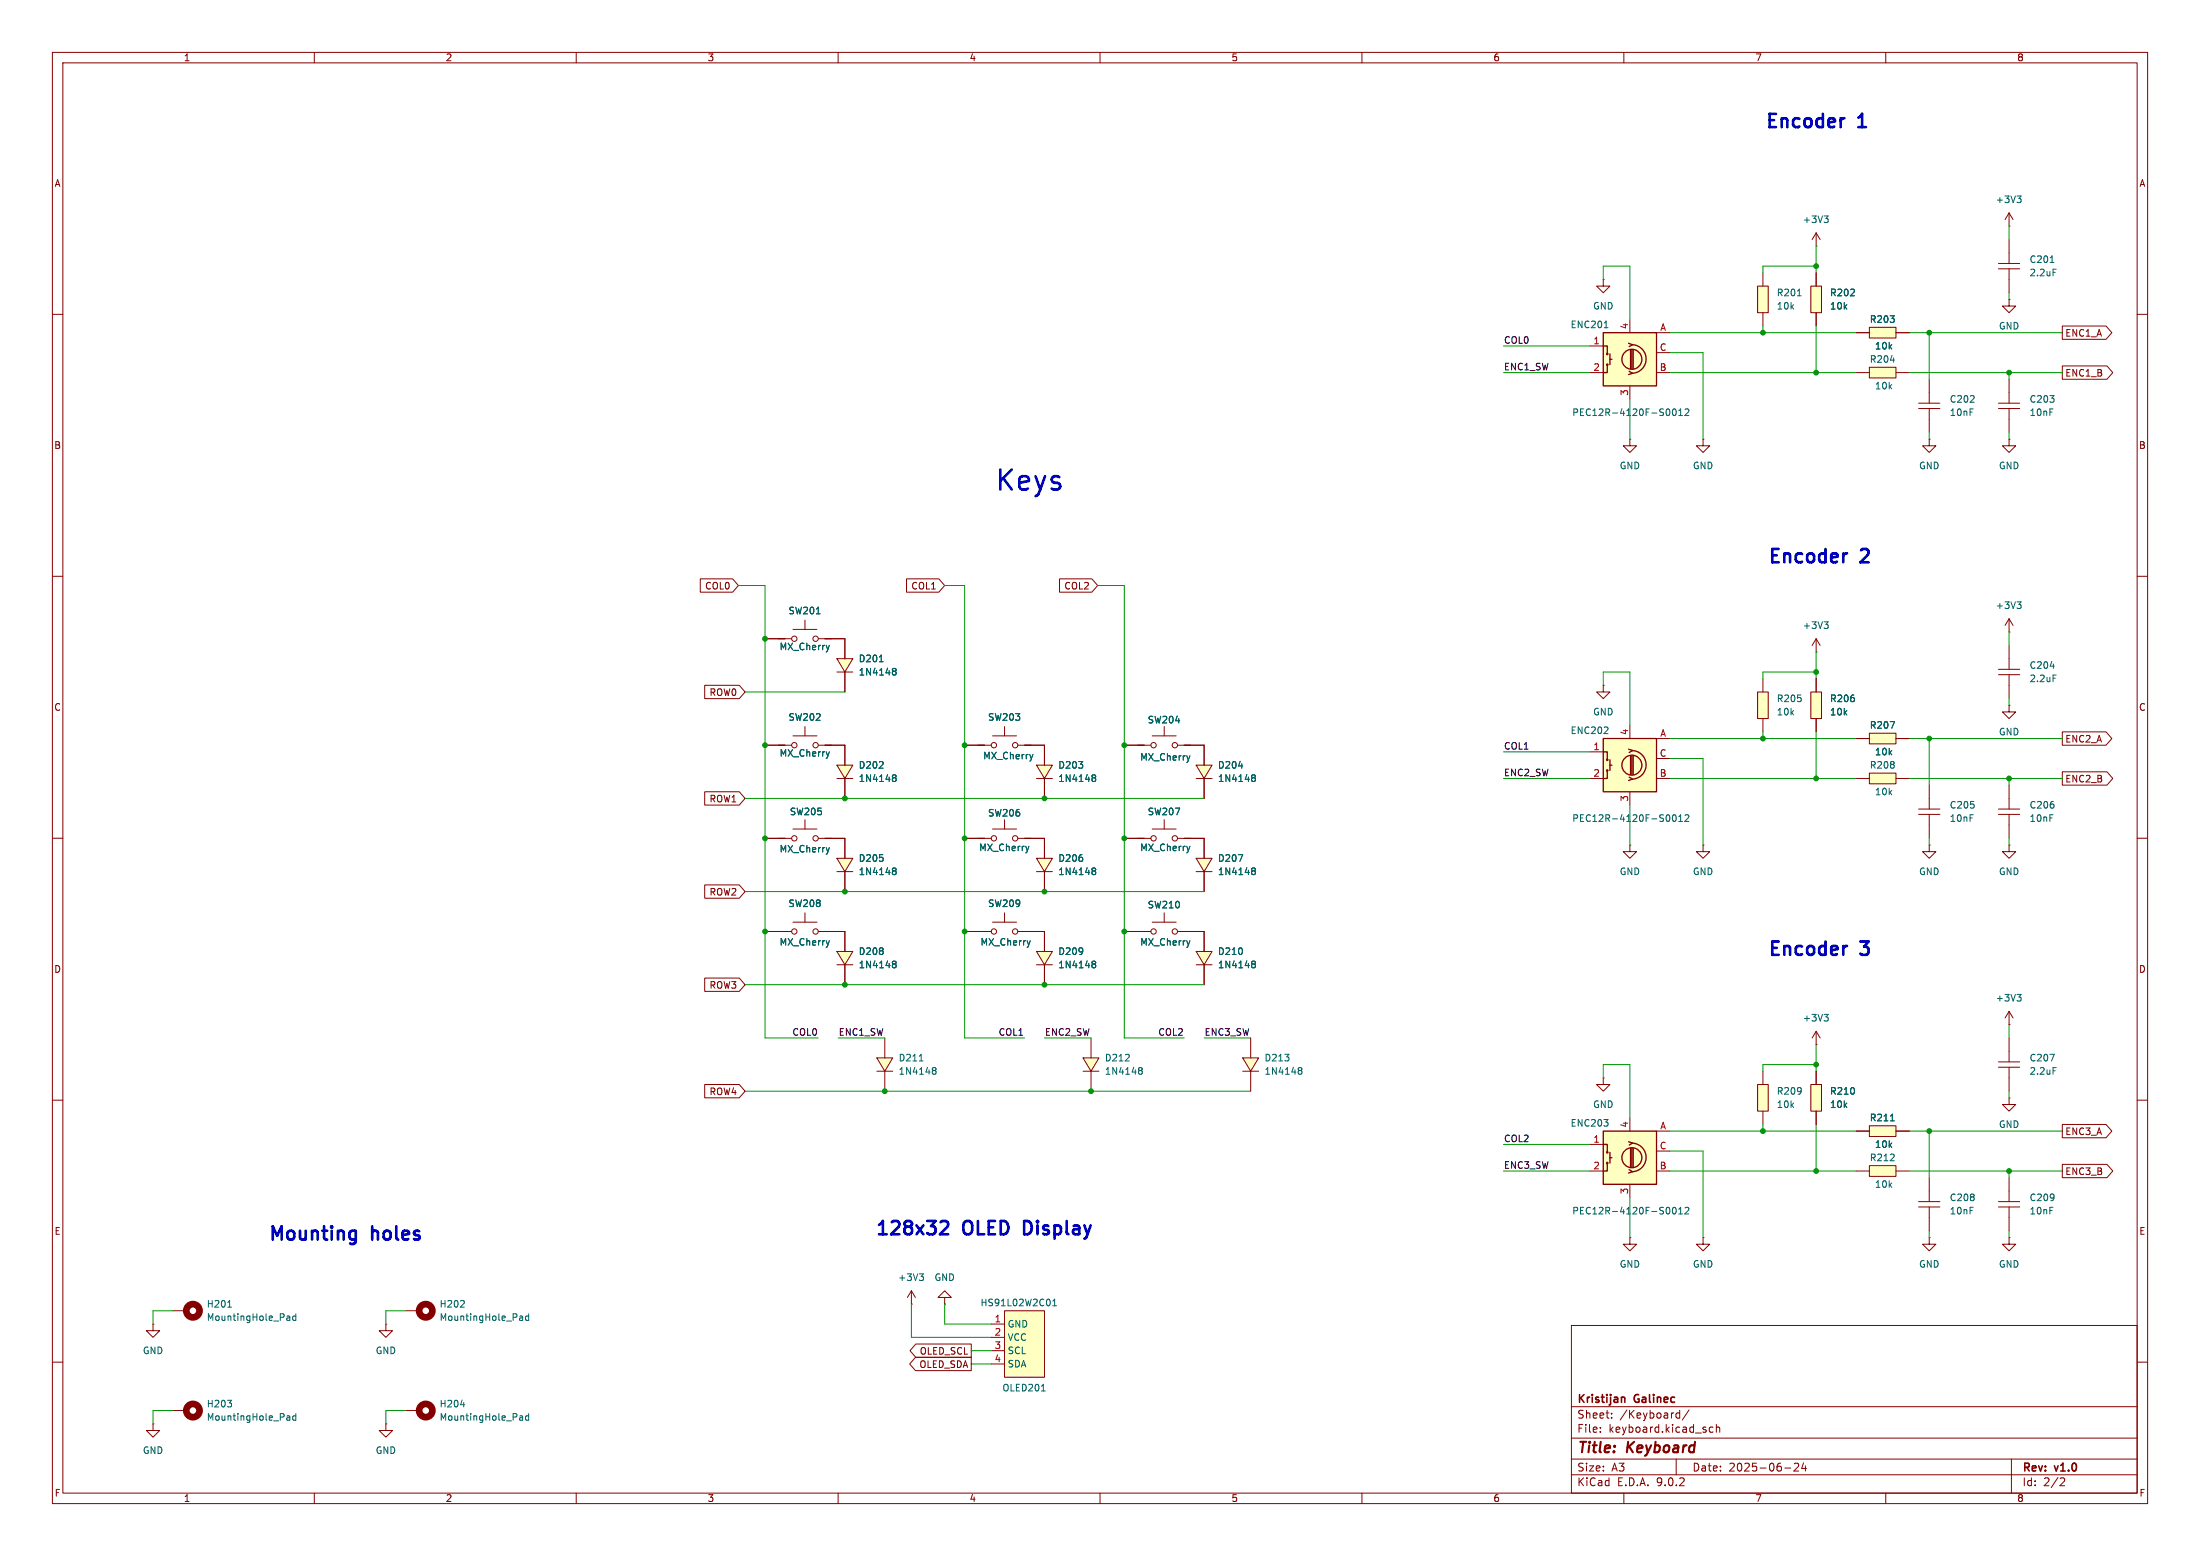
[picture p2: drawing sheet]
<svg xmlns="http://www.w3.org/2000/svg" width="420mm" height="297mm" viewBox="0 0 420 297" stroke-linecap="round" stroke-linejoin="round" font-family="sans-serif">
<g fill="none" stroke="#840000" stroke-width=".19">
<path d="M10 10h400v277h-400zM12 12h396v273h-396zM60 10v2M110 10v2M160 10v2M210 10v2M260 10v2M310 10v2M360 10v2M10 60h2M408 60h2M10 110h2"/>
<path d="M408 110h2M381.5 128.8h4.1M381.5 127.8h4.1M383.5 123.2v4.6M383.5 128.8v4.6M10 160h2M408 160h2M214.6 177.8h5.1M220 176h4.5M222.2 174.2v1.8M224.8 177.8h5.1M10 210h2"/>
<path d="M408 210h2M29.2 252.7v1.3h1.3l-1.3 1.3-1.3-1.3h1.3M29.2 252.7h.1M300 253h108v32h-108zM10 260h2M300 278.5h108M300 274.5h108M300 268.5h108M305.5 273.2v.2M305.5 272.5v.1M307.7 270.5v.2M307.7 269.8v.1"/>
<path d="M320 278.5v3M320 270.5l.2 .2 .5-.1M320.7 269.2v1.5M320.7 269.8l-.5-.1-.2 .1M322.4 269.1l-1.2 1.9M327 272.5l-.4-.1-.3 .3 .1 .6h.6M327.7 272.5l.2-.1 .3 .1 .1 .9M327.7 271.9v1.5M342.5 279.4l.6-.1 .2 .1 .1 .3-1 1.1h1M344.3 279.2l-.4 1.1h1M344.7 279.8v1M384 278.5v6.5"/>
<path d="M408 260h2M60 285v2M110 285v2M160 285v2M210 285v2M260 285v2M300 281.5h108M310 285v2M340.7 280.2h1.2M360 285v2M393.5 282.1l.5 .1 .2 .3-1 1.1h1"/>
<circle cx="220.2" cy="177.8" r=".51"/>
<circle cx="224.3" cy="177.8" r=".51"/>
</g>
<path d="M309.8 266.7h.2l.2 .2v.8" fill="none" stroke="#840000" stroke-width=".3"/>
<path d="M391.4 127.2h.8M391.9 128.8h.6M227.2 179.6l-.3 .8" fill="none" stroke="#006464" stroke-width=".19"/>
<path d="M228.4 181.6h3l-1.5 2.6z" fill="#ffffc2"/>
<path d="M229.9 177.8v3.8M228.4 181.6h3l-1.5 2.6zM228.4 184.2h3M229.9 184.2v3.8" fill="none" stroke="#840000" stroke-width=".19"/>
<path d="M239.1 183.9l.1 .1M239.1 183.5h.3l.2 .1 .1 .2-.3 .2M239.2 184h.2M239.2 184l-.1 .1M239.4 184l.3 .2-.1 .4-.2 .1h-.3" fill="none" stroke="#006464" stroke-width=".19"/>
<path d="M228.4 163.8h3l-1.5 2.6z" fill="#ffffc2"/>
<g fill="none" stroke="#840000" stroke-width=".19">
<path d="M191.8 138.7v1.8M222.2 138.7v1.8M151.4 158.2h4.6M153.7 156.5v1.7M184.1 142.2h5.1M189.5 158.2h4.6M189.5 140.5h4.6M191.8 156.5v1.7M194.3 142.2h5.1M214.6 142.2h5.1M220 158.2h4.5M220 140.5h4.5"/>
<path d="M222.2 156.5v1.7M224.8 142.2h5.1M366.3 155.5h4M366.3 154.4h4M368.3 149.9v4.5M368.3 155.5v4.5M146 160h5.1M156.2 160h5.1M184.1 160h5.1M194.3 160h5.1M214.6 160h5.1M224.8 160h5.1v3.8"/>
<path d="M228.4 163.8h3l-1.5 2.6zM228.4 166.4h3M229.9 166.4v3.8M33 250.2h2.6M77.5 269.2h2.5"/>
<circle cx="189.7" cy="142.2" r=".51"/>
<circle cx="193.8" cy="142.2" r=".51"/>
<circle cx="220.2" cy="142.2" r=".51"/>
<circle cx="224.3" cy="142.2" r=".51"/>
<circle cx="151.6" cy="160" r=".51"/>
<circle cx="155.7" cy="160" r=".51"/>
<circle cx="189.7" cy="160" r=".51"/>
<circle cx="193.8" cy="160" r=".51"/>
<circle cx="220.2" cy="160" r=".51"/>
<circle cx="224.3" cy="160" r=".51"/>
</g>
<g fill="none" stroke="#006464" stroke-width=".19">
<path d="M197.2 144l-.3 .9M227.2 144.3l-.3 .8M158.3 161.8l-.3 .8M196.4 161.5l-.3 .9M227.2 161.5l-.3 .9M236.4 163.1h.8l-.5 1.3M239.1 166.2h.1M239.1 165.7h.3l.2 .1 .1 .2-.3 .2M239.2 166.2h.2M239.2 166.2l-.1 .1M239.4 166.2l.3 .3-.1 .3-.2 .1h-.3M43.5 249.5h.7"/>
<path d="M54.9 251.2l.4 .1v.7M55.3 252h-.4M55.3 251.5l-.4 .1M56.5 251.3l-.4-.1-.2 .2 .1 .6h.5M56.5 250.8v1.2M87.9 268.1h.8M99.4 270.2l.3 .1 .1 .8M99.8 271l-.4 .1M99.8 270.5l-.4 .1M100.9 270.3l-.3-.1-.3 .3 .1 .5h.5M100.9 269.8v1.3"/>
</g>
<g fill="none" stroke="#840000" stroke-width="1.3">
<circle cx="36.8" cy="250.2" r="1.27"/>
<circle cx="81.3" cy="269.2" r="1.27"/>
</g>
<path d="M197.9 146.1h3l-1.5 2.5z" fill="#ffffc2"/>
<path d="M197.9 146.1h3l-1.5 2.5zM197.9 148.6h3M199.4 142.2v3.9M199.4 148.6v3.8" fill="none" stroke="#840000" stroke-width=".19"/>
<path d="M208.6 148.4h.1M208.6 148l.3-.1 .2 .1 .1 .2-.3 .2M208.7 148.4h.2M208.7 148.4l-.1 .1M208.9 148.4l.3 .3-.1 .3-.2 .2-.3-.1" fill="none" stroke="#006464" stroke-width=".19"/>
<path d="M197.9 163.8h3l-1.5 2.6z" fill="#ffffc2"/>
<path d="M197.9 163.8h3l-1.5 2.6zM197.9 166.4h3M199.4 160v3.8M199.4 166.4v3.8" fill="none" stroke="#840000" stroke-width=".19"/>
<path d="M208.6 166.2h.1M208.6 165.7h.3l.2 .1 .1 .2-.3 .2M208.7 166.2h.2M208.7 166.2l-.1 .1M208.9 166.2l.3 .3-.1 .3-.2 .1h-.3" fill="none" stroke="#006464" stroke-width=".19"/>
<path d="M356.9 147.6h5v2h-5z" fill="#ffffc2"/>
<path d="M383.5 118.1l-.7 1.3M383.5 118.1l.8 1.3M383.5 118.1v2.6M383.5 120.7h.1M354.3 148.6h2.6M356.9 147.6h5v2h-5zM361.9 148.6h2.6M77.5 250.2h2.5M73.7 271.8v1.2h1.2l-1.2 1.3-1.3-1.3h1.3M73.7 271.8h.1" fill="none" stroke="#840000" stroke-width=".19"/>
<circle cx="81.3" cy="250.2" r="1.27" fill="none" stroke="#840000" stroke-width="1.3"/>
<path d="M385.1 114.9h.7l-.4 .5M385.6 115.4l.2 .2v.3l-.2 .2M87.9 249.5h.7M88.6 248.4v.4M99.4 251.2l.3 .1 .1 .7M99.8 252h-.4M99.8 251.5l-.4 .1M100.9 251.3l-.3-.1-.3 .2 .1 .6h.5M100.9 250.8v1.2" fill="none" stroke="#006464" stroke-width=".19"/>
<path d="M159.8 125.7h3l-1.5 2.6z" fill="#ffffc2"/>
<g fill="none" stroke="#840000" stroke-width=".19">
<path d="M153.7 118.4v1.7M146 121.9h5.1M151.4 120.1h4.6M153.7 138.7v1.8M156.2 121.9h5.1v3.8M159.8 125.7h3l-1.5 2.6zM159.8 128.3h3M161.3 128.3v3.8M383.5 134.6v1.3h1.3l-1.3 1.3-1.2-1.3h1.2M383.5 134.6h.1M146 142.2h5.1M151.4 140.5h4.6"/>
<path d="M156.2 142.2h5.1"/>
<circle cx="151.6" cy="121.9" r=".51"/>
<circle cx="155.7" cy="121.9" r=".51"/>
<circle cx="151.6" cy="142.2" r=".51"/>
<circle cx="155.7" cy="142.2" r=".51"/>
</g>
<path d="M155.8 117.2h.8M158.3 123.2l-.3 .8M167.9 126.3h.7M170.5 128.1h.1M170.5 127.6h.3l.2 .1 .1 .2-.3 .2M170.6 128.1h.2M170.6 128.1l-.1 .1M170.8 128.1l.3 .3-.1 .3-.2 .1h-.3M158.3 143.5l-.3 .8" fill="none" stroke="#006464" stroke-width=".19"/>
<path d="M356.9 140h5v2h-5z" fill="#ffffc2"/>
<path d="M356.9 140h5v2h-5zM354.3 141h2.6M361.9 141h2.6M180.3 247.6h1.3l-1.3-1.2-1.2 1.2h1.2v1.3M180.3 248.9h.1" fill="none" stroke="#840000" stroke-width=".19"/>
<path d="M360.8 137.7h.9l-.6 1.3" fill="none" stroke="#006464" stroke-width=".19"/>
<path d="M159.8 146.1h3l-1.5 2.5z" fill="#ffffc2"/>
<path d="M159.8 146.1h3l-1.5 2.5zM159.8 148.6h3M161.3 142.2v3.9M161.3 148.6v3.8" fill="none" stroke="#840000" stroke-width=".19"/>
<path d="M170.5 148.4h.1M170.5 148l.3-.1 .2 .1 .1 .2-.3 .2M170.6 148.4h.2M170.6 148.4l-.1 .1M170.8 148.4l.3 .3-.1 .3-.2 .2-.3-.1" fill="none" stroke="#006464" stroke-width=".19"/>
<path d="M159.8 163.8h3l-1.5 2.6z" fill="#ffffc2"/>
<path d="M159.8 163.8h3l-1.5 2.6zM159.8 166.4h3M161.3 160v3.8M161.3 166.4v3.8M174 248.9h.1M174 246.4l-.8 1.2M174 246.4l.8 1.2M174 246.4v2.5M33 269.2h2.6" fill="none" stroke="#840000" stroke-width=".19"/>
<g fill="none" stroke="#006464" stroke-width=".19">
<path d="M170.5 166.2h.1M170.5 165.7h.3l.2 .1 .1 .2-.3 .2M170.6 166.2h.2M170.6 166.2l-.1 .1M170.8 166.2l.3 .3-.1 .3-.2 .1h-.3M175.5 243.1h.8l-.4 .5M176 243.6l.3 .3v.3l-.3 .2M43.4 267.3h.8l-.4 .5M44.1 267.9v.5M54.9 270.2l.4 .1v.8M55.3 271l-.4 .1M55.3 270.5l-.4 .1"/>
<path d="M56.5 270.3l-.4-.1-.2 .3 .1 .5h.5M56.5 269.8v1.3"/>
</g>
<circle cx="36.8" cy="269.2" r="1.27" fill="none" stroke="#840000" stroke-width="1.3"/>
<path d="M335.5 132.1h2.1v5.1h-2.1z" fill="#ffffc2"/>
<g fill="none" stroke="#840000" stroke-width=".19">
<path d="M346.7 47h.1M346.7 44.5l-.8 1.2M346.7 44.5l.8 1.2M346.7 44.5v2.5M311.1 83.8v1.3h1.3l-1.3 1.3-1.2-1.3h1.2M311.1 83.8h.1M306.1 130.8v1.3h1.2l-1.2 1.3-1.3-1.3h1.3M306.1 130.8h.1M335.5 132.1h2.1v5.1h-2.1zM336.5 129.5v2.6M336.5 137.2v2.5M381.5 155.5h4.1"/>
<path d="M381.5 154.4h4.1M383.5 149.9v4.5M383.5 155.5v4.5M325.1 161.3v1.3h1.3l-1.3 1.2-1.3-1.2h1.3M325.1 161.3h.1M29.2 271.8v1.2h1.3l-1.3 1.3-1.3-1.3h1.3M29.2 271.8h.1"/>
</g>
<path d="M348.2 41.2h.8l-.4 .5M348.8 41.7l.2 .2v.3l-.2 .3" fill="none" stroke="#006464" stroke-width=".19"/>
<path d="M306.1 141h10.1v10.1h-10.1z" fill="#ffffc2"/>
<g fill="none" stroke="#840000" stroke-width=".25">
<path d="M306.1 141h10.1v10.1h-10.1zM306.1 143.5h.7v1.5M306.8 147.1v1.5h-.7M307.3 145v2.1M307.3 146.1h.4M310.9 143l.8 .3-.7 .3M311 148.3l.7 .4-.8 .3M311.3 144.3v3.5M311.5 143.3a2.73 2.73 0 0 1 2.7 2.7 2.73 2.73 0 0 1-2.7 2.7M311.5 144.3v3.5M311.8 144.3v3.5"/>
<circle cx="306.8" cy="147.1" r=".13"/>
<circle cx="306.8" cy="145" r=".13"/>
<circle cx="311.5" cy="146.1" r="1.9"/>
</g>
<g fill="none" stroke="#840000" stroke-width=".19">
<path d="M381.5 51.3h4.1M381.5 50.3h4.1M383.5 57.2v1.2h1.3l-1.3 1.3-1.2-1.3h1.2M383.5 57.2h.1M383.5 43.2h.1M383.5 40.6v2.6M383.5 45.7v4.6M383.5 51.3v4.6M383.5 40.6l-.7 1.3M383.5 40.6l.8 1.3M325.1 83.8v1.3h1.3l-1.3 1.3-1.3-1.3h1.3M325.1 83.8h.1"/>
<path d="M311.1 138.4v2.6M346.7 124.5h.1M346.7 121.9l-.8 1.3M346.7 121.9l.8 1.3M346.7 121.9v2.6M303.5 148.6h2.6M303.5 143.5h2.6M311.1 151.1v2.6M316.2 148.6h2.6M316.2 144.8h2.6M316.2 141h2.6M311.1 161.3v1.3h1.3l-1.3 1.2-1.2-1.2h1.2"/>
<path d="M311.1 161.3h.1M368.3 161.3v1.3h1.3l-1.3 1.2-1.3-1.2h1.3M368.3 161.3h.1M383.5 161.3v1.3h1.3l-1.3 1.2-1.2-1.2h1.2M383.5 161.3h.1M346.7 199.4h.1M346.7 196.9v2.5M346.7 196.9l-.8 1.2M346.7 196.9l.8 1.2M383.5 195.6h.1M383.5 193l-.7 1.3M383.5 193l.8 1.3"/>
<path d="M383.5 193v2.6"/>
</g>
<g fill="none" stroke="#006464" stroke-width=".19">
<path d="M385.1 37.4h.7l-.4 .5M385.6 37.9l.2 .2v.3l-.2 .3M391.4 50.1h.7M391.9 51.4h.6M348.2 118.7h.8l-.4 .5M348.8 119.2l.2 .2v.3l-.2 .3M306.9 138.9v.4M306.2 140h.8M318.7 155.8v.7M319.4 155.6l.2-.1a.68 .68 0 0 1 .4 .7 .68 .68 0 0 1-.4 .6l-.3-.5zM320.5 156.8h.7M320.5 155.9l.3-.4v1.3"/>
<path d="M321.7 155.6l.5-.1 .2 .4-.8 .9h.8M348.2 193.6h.8l-.4 .5M348.8 194.1l.2 .2v.3l-.2 .3M385.1 189.8h.7l-.4 .5M385.6 190.3l.2 .2v.3l-.2 .3"/>
</g>
<path d="M345.7 132.1h2v5.1h-2z" fill="#ffffc2"/>
<g fill="none" stroke="#840000" stroke-width=".19">
<path d="M366.3 78h4M366.3 77h4M368.3 72.4v4.6M368.3 78v4.6M381.5 78h4.1M381.5 77h4.1M383.5 72.4v4.6M383.5 78v4.6M368.3 83.8v1.3h1.3l-1.3 1.3-1.3-1.3h1.3M368.3 83.8h.1M383.5 83.8v1.3h1.3l-1.3 1.3-1.2-1.3h1.2M383.5 83.8h.1"/>
<path d="M345.7 132.1h2v5.1h-2zM346.7 129.5v2.6M346.7 137.2v2.5"/>
</g>
<path d="M306.1 63.5h10.1v10.2h-10.1z" fill="#ffffc2"/>
<g fill="none" stroke="#840000" stroke-width=".25">
<path d="M306.1 63.5h10.1v10.2h-10.1zM306.1 66h.7v1.6M306.8 69.6v1.5h-.7M307.3 67.6v2M307.3 68.6h.4M310.9 65.5l.8 .3-.7 .4M311 70.9l.7 .3-.8 .3M311.3 66.8v3.6M311.5 65.8a2.73 2.73 0 0 1 2.7 2.7 2.73 2.73 0 0 1-2.7 2.7M311.5 66.8v3.6M311.8 66.8v3.6"/>
<circle cx="306.8" cy="69.6" r=".13"/>
<circle cx="306.8" cy="67.6" r=".13"/>
<circle cx="311.5" cy="68.6" r="1.9"/>
</g>
<path d="M306.1 53.3v1.3h1.2l-1.2 1.3-1.3-1.3h1.3M306.1 53.3h.1M303.5 71.1h2.6M303.5 66h2.6M311.1 61v2.5M311.1 73.7v2.5M316.2 71.1h2.6M316.2 67.3h2.6M316.2 63.5h2.6" fill="none" stroke="#840000" stroke-width=".19"/>
<path d="M306.3 62.6h.7M318.7 78.3v.8M319.4 78.2l.2-.2a.68 .68 0 0 1 .4 .7 .68 .68 0 0 1-.4 .6l-.3-.5zM320.5 79.3h.7M320.5 78.4l.3-.4v1.3M321.7 78.2l.5-.2 .2 .4-.8 .9h.8" fill="none" stroke="#006464" stroke-width=".19"/>
<path d="M356.9 70.1h5v2h-5z" fill="#ffffc2"/>
<path d="M354.3 71.1h2.6M356.9 70.1h5v2h-5zM361.9 71.1h2.6" fill="none" stroke="#840000" stroke-width=".19"/>
<path d="M360.9 68.7h.8" fill="none" stroke="#006464" stroke-width=".19"/>
<path d="M356.9 62.5h5v2h-5z" fill="#ffffc2"/>
<path d="M354.3 63.5h2.6M356.9 62.5h5v2h-5zM361.9 63.5h2.6" fill="none" stroke="#840000" stroke-width=".19"/>
<path d="M345.7 54.6h2v5.1h-2z" fill="#ffffc2"/>
<path d="M345.7 54.6h2v5.1h-2zM346.7 52.1v2.5M346.7 59.7v2.5" fill="none" stroke="#840000" stroke-width=".19"/>
<path d="M335.5 54.6h2.1v5.1h-2.1z" fill="#ffffc2"/>
<path d="M335.5 54.6h2.1v5.1h-2.1zM336.5 52.1v2.5M336.5 59.7v2.5" fill="none" stroke="#840000" stroke-width=".19"/>
<path d="M343.1 56.5h.8" fill="none" stroke="#006464" stroke-width=".19"/>
<path d="M191.8 250.2h7.6v12.7h-7.6z" fill="#ffffc2"/>
<path d="M73.7 252.7v1.3h1.2l-1.2 1.3-1.3-1.3h1.3M73.7 252.7h.1M189.2 257.8h2.6M189.2 255.3h2.6M189.2 252.7h2.6M191.8 250.2h7.6v12.7h-7.6zM189.2 260.3h2.6" fill="none" stroke="#840000" stroke-width=".19"/>
<path d="M201 249.2h.7M201 248.3l.3-.3v1.2M198.8 265.5h.7" fill="none" stroke="#006464" stroke-width=".19"/>
<path d="M356.9 214.9h5v2h-5z" fill="#ffffc2"/>
<path d="M354.3 215.9h2.6M356.9 214.9h5v2h-5zM361.9 215.9h2.6" fill="none" stroke="#840000" stroke-width=".19"/>
<path d="M360.9 213.9h.7" fill="none" stroke="#006464" stroke-width=".19"/>
<path d="M356.9 222.5h5v2h-5z" fill="#ffffc2"/>
<path d="M383.5 198.1v4.6M381.5 203.7h4.1M381.5 202.7h4.1M383.5 209.6v1.2h1.3l-1.3 1.3-1.2-1.3h1.2M383.5 209.6h.1M383.5 203.7v4.6M325.1 236.2v1.3h1.3l-1.3 1.3-1.3-1.3h1.3M325.1 236.2h.1M354.3 223.5h2.6M356.9 222.5h5v2h-5zM361.9 223.5h2.6" fill="none" stroke="#840000" stroke-width=".19"/>
<path d="M391.3 201.2h.9l-.6 1.3M391.9 203.8h.6" fill="none" stroke="#006464" stroke-width=".19"/>
<path d="M306.1 215.9h10.1v10.2h-10.1z" fill="#ffffc2"/>
<g fill="none" stroke="#840000" stroke-width=".25">
<path d="M306.1 215.9h10.1v10.2h-10.1zM306.1 218.4h.7v1.6M307.3 220v2M310.9 217.9l.8 .3-.7 .4M311.3 219.2v3.6M311.5 218.2a2.73 2.73 0 0 1 2.7 2.7 2.73 2.73 0 0 1-2.7 2.7M311.5 219.2v3.6M311.8 219.2v3.6M306.8 222v1.5h-.7M307.3 221h.4M311 223.3l.7 .3-.8 .3"/>
<circle cx="306.8" cy="220" r=".13"/>
<circle cx="306.8" cy="222" r=".13"/>
<circle cx="311.5" cy="221" r="1.9"/>
</g>
<path d="M303.5 218.4h2.6M306.1 205.7v1.3h1.2l-1.2 1.3-1.3-1.3h1.3M306.1 205.7h.1M311.1 213.4v2.5M316.2 219.7h2.6M316.2 215.9h2.6M303.5 223.5h2.6M311.1 236.2v1.3h1.3l-1.3 1.3-1.2-1.3h1.2M311.1 236.2h.1M311.1 226.1v2.5M316.2 223.5h2.6" fill="none" stroke="#840000" stroke-width=".19"/>
<path d="M318.7 230.7v.8M319.4 230.6l.2-.2a.68 .68 0 0 1 .4 .7 .68 .68 0 0 1-.4 .6l-.3-.5zM320.5 231.7h.7M320.5 230.8l.3-.4v1.3M321.7 230.6l.5-.2 .2 .4-.8 .9h.8" fill="none" stroke="#006464" stroke-width=".19"/>
<path d="M345.7 207h2v5.1h-2z" fill="#ffffc2"/>
<path d="M345.7 207h2v5.1h-2zM346.7 204.5v2.5M346.7 212.1v2.5" fill="none" stroke="#840000" stroke-width=".19"/>
<path d="M335.5 207h2.1v5.1h-2.1z" fill="#ffffc2"/>
<g fill="none" stroke="#840000" stroke-width=".19">
<path d="M335.5 207h2.1v5.1h-2.1zM336.5 204.5v2.5M336.5 212.1v2.5M366.3 230.4h4M366.3 229.4h4M368.3 236.2v1.3h1.3l-1.3 1.3-1.3-1.3h1.3M368.3 236.2h.1M368.3 224.8v4.6M368.3 230.4v4.5M381.5 230.4h4.1M381.5 229.4h4.1M383.5 236.2v1.3h1.3l-1.3 1.3-1.2-1.3h1.2"/>
<path d="M383.5 236.2h.1M383.5 224.8v4.6M383.5 230.4v4.5"/>
</g>
<path d="M228.4 146.1h3l-1.5 2.5z" fill="#ffffc2"/>
<path d="M228.4 146.1h3l-1.5 2.5zM228.4 148.6h3M229.9 142.2v3.9M229.9 148.6v3.8" fill="none" stroke="#840000" stroke-width=".19"/>
<path d="M236.5 146.2h.7M239.1 148.4h.1M239.1 148l.3-.1 .2 .1 .1 .2-.3 .2M239.2 148.4h.2M239.2 148.4l-.1 .1M239.4 148.4l.3 .3-.1 .3-.2 .2-.3-.1" fill="none" stroke="#006464" stroke-width=".19"/>
<path d="M167.4 201.9h3l-1.5 2.6z" fill="#ffffc2"/>
<g fill="none" stroke="#840000" stroke-width=".19">
<path d="M146 177.8h5.1M151.4 176h4.6M153.7 174.2v1.8M156.2 177.8h5.1M168.9 198.1v3.8M167.4 201.9h3l-1.5 2.6zM167.4 204.5h3M168.9 204.5v3.8"/>
<circle cx="151.6" cy="177.8" r=".51"/>
<circle cx="155.7" cy="177.8" r=".51"/>
</g>
<path d="M158.3 179.6l-.3 .8M175.5 202.5h.7M178.1 204.3h.1M178.1 203.8h.4l.1 .1 .1 .2-.2 .2M178.2 204.3h.3M178.2 204.3l-.1 .1M178.5 204.3l.2 .3-.1 .3-.1 .1h-.4" fill="none" stroke="#006464" stroke-width=".19"/>
<path d="M159.8 181.6h3l-1.5 2.6z" fill="#ffffc2"/>
<g fill="none" stroke="#840000" stroke-width=".19">
<path d="M161.3 177.8v3.8M184.1 177.8h5.1M189.5 176h4.6M191.8 174.2v1.8M194.3 177.8h5.1M159.8 181.6h3l-1.5 2.6zM159.8 184.2h3M161.3 184.2v3.8"/>
<circle cx="189.7" cy="177.8" r=".51"/>
<circle cx="193.8" cy="177.8" r=".51"/>
</g>
<path d="M196.7 179.6l-.3 .8M170.5 183.9l.1 .1M170.5 183.5h.3l.2 .1 .1 .2-.3 .2M170.6 184h.2M170.6 184l-.1 .1M170.8 184l.3 .2-.1 .4-.2 .1h-.3" fill="none" stroke="#006464" stroke-width=".19"/>
<path d="M206.8 201.9h3l-1.5 2.6z" fill="#ffffc2"/>
<path d="M208.3 198.1v3.8M206.8 201.9h3l-1.5 2.6zM206.8 204.5h3M208.3 204.5v3.8" fill="none" stroke="#840000" stroke-width=".19"/>
<path d="M217.5 204.3h.1M217.5 203.8h.3l.2 .1 .1 .2-.3 .2M217.6 204.3h.2M217.6 204.3l-.1 .1M217.8 204.3l.3 .3-.1 .3-.2 .1h-.3" fill="none" stroke="#006464" stroke-width=".19"/>
<path d="M237.2 201.9h3.1l-1.5 2.6z" fill="#ffffc2"/>
<path d="M238.8 198.1v3.8M237.2 201.9h3.1l-1.5 2.6zM237.2 204.5h3.1M238.8 204.5v3.8" fill="none" stroke="#840000" stroke-width=".19"/>
<path d="M247.9 204.3h.2M247.9 203.8h.4l.2 .1v.2l-.2 .2M248.1 204.3h.2M248.1 204.3l-.2 .1M248.3 204.3l.2 .3v.3l-.2 .1h-.4" fill="none" stroke="#006464" stroke-width=".19"/>
<path d="M197.9 181.6h3l-1.5 2.6z" fill="#ffffc2"/>
<g fill="none" stroke="#840000" stroke-width=".19">
<path d="M346.7 52.1v2.5M346.7 59.7v2.5M354.3 63.5h2.6M361.9 63.5h2.6M393.7 62.2h8.3l1.2 1.3-1.2 1.3h-8.3zM393.7 69.8h8.5l1.1 1.3-1.1 1.3h-8.5zM133.7 110.5h6.2l1.1 1.3-1.1 1.2h-6.2zM173.1 110.5h6.1l1.1 1.3-1.1 1.2h-6.1zM202.3 110.5h6.1l1.1 1.3-1.1 1.2h-6.1zM134.5 130.8h6.6l1.1 1.3-1.1 1.3h-6.6zM146 121.9h3.9M157.5 121.9h3.8v3.8"/>
<path d="M161.3 128.3v3.8M346.7 129.5v2.6M346.7 137.2v2.5M393.7 139.7h8.3l1.2 1.3-1.2 1.2h-8.3zM134.5 151.1h6.6l1.1 1.3-1.1 1.3h-6.6zM146 142.2h3.9M157.5 142.2h3.8v3.9M161.3 148.6v3.8M184.1 142.2h3.9M195.6 142.2h3.8v3.9M199.4 148.6v3.8M214.6 142.2h3.8"/>
<path d="M226.1 142.2h3.8v3.9M229.9 148.6v3.8M354.3 141h2.6M361.9 141h2.6M393.7 147.3h8.5l1.1 1.3-1.1 1.3h-8.5zM134.5 168.9h6.6l1.1 1.3-1.1 1.3h-6.6zM146 160h3.9M146 177.8h3.9M157.5 160h3.8v3.8M157.5 177.8h3.8v3.8M161.3 166.4v3.8M184.1 160h3.9"/>
<path d="M184.1 177.8h3.9M195.6 160h3.8v3.8M195.6 177.8h3.8v3.8M199.4 166.4v3.8M214.6 160h3.8M214.6 177.8h3.8M226.1 160h3.8v3.8M226.1 177.8h3.8v3.8M229.9 166.4v3.8M134.5 186.7h6.6l1.1 1.3-1.1 1.2h-6.6zM161.3 184.2v3.8M197.9 181.6h3l-1.5 2.6z"/>
<path d="M197.9 184.2h3M199.4 184.2v3.8M229.9 184.2v3.8M134.5 207h6.6l1.1 1.3-1.1 1.3h-6.6zM346.7 204.5v2.5M346.7 212.1v2.5M354.3 215.9h2.6M361.9 215.9h2.6M393.7 214.6h8.3l1.2 1.3-1.2 1.3h-8.3zM393.7 222.2h8.5l1.1 1.3-1.1 1.3h-8.5zM174.8 259.1h10.6v2.5h-10.6l-1.1-1.3zM174.8 256.5h10.6v2.6h-10.6l-1.1-1.3z"/>
</g>
<g fill="none" stroke="#006464" stroke-width=".19">
<path d="M155.8 117.2h.8M158.3 123.2l-.3 .8M167.9 126.3h.7M170.5 128.1h.1M170.5 127.6h.3l.2 .1 .1 .2-.3 .2M170.6 128.1h.2M170.6 128.1l-.1 .1M170.8 128.1l.3 .3-.1 .3-.2 .1h-.3M360.8 137.7h.9l-.6 1.3M158.3 143.5l-.3 .8M170.5 148l.3-.1 .2 .1 .1 .2-.3 .2M170.5 148.4h.1"/>
<path d="M170.6 148.4h.2M170.6 148.4l-.1 .1M170.8 148.4l.3 .3-.1 .3-.2 .2-.3-.1M197.2 144l-.3 .9M208.6 148l.3-.1 .2 .1 .1 .2-.3 .2M208.6 148.4h.1M208.7 148.4h.2M208.7 148.4l-.1 .1M208.9 148.4l.3 .3-.1 .3-.2 .2-.3-.1M227.2 144.3l-.3 .8M236.5 146.2h.7M239.1 148l.3-.1 .2 .1 .1 .2-.3 .2"/>
<path d="M239.1 148.4h.1M239.2 148.4h.2M239.2 148.4l-.1 .1M239.4 148.4l.3 .3-.1 .3-.2 .2-.3-.1M158.3 161.8l-.3 .8M158.3 179.6l-.3 .8M170.5 165.7h.3l.2 .1 .1 .2-.3 .2M170.5 166.2h.1M170.6 166.2h.2M170.6 166.2l-.1 .1M170.8 166.2l.3 .3-.1 .3-.2 .1h-.3M196.4 161.5l-.3 .9"/>
<path d="M196.7 179.6l-.3 .8M208.6 165.7h.3l.2 .1 .1 .2-.3 .2M208.6 166.2h.1M208.7 166.2h.2M208.7 166.2l-.1 .1M208.9 166.2l.3 .3-.1 .3-.2 .1h-.3M227.2 179.6l-.3 .8M227.2 161.5l-.3 .9M236.4 163.1h.8l-.5 1.3M239.1 165.7h.3l.2 .1 .1 .2-.3 .2M239.1 166.2h.1M239.2 166.2h.2"/>
<path d="M239.2 166.2l-.1 .1M239.4 166.2l.3 .3-.1 .3-.2 .1h-.3M170.5 183.5h.3l.2 .1 .1 .2-.3 .2M170.5 183.9l.1 .1M170.6 184h.2M170.6 184l-.1 .1M170.8 184l.3 .2-.1 .4-.2 .1h-.3M208.6 183.9l.1 .1M208.6 183.5h.3l.2 .1 .1 .2-.3 .2M208.7 184h.2M208.7 184l-.1 .1M208.9 184l.3 .2-.1 .4-.2 .1h-.3"/>
<path d="M239.1 183.5h.3l.2 .1 .1 .2-.3 .2M239.1 183.9l.1 .1M239.2 184h.2M239.2 184l-.1 .1M239.4 184l.3 .2-.1 .4-.2 .1h-.3M360.9 213.9h.7"/>
</g>
<g fill="none" stroke="#009600" stroke-width=".19">
<path d="M306.1 53.3v-2.5h5v10.2M346.7 47v5.1M346.7 50.8h-10.2v1.3M383.5 43.2v2.5M383.5 55.9v1.3M287 71.1h16.5M287 66h16.5M311.1 76.2v7.6M318.8 67.3h6.3v16.5M318.8 71.1h35.5M318.8 63.5h35.5M336.5 62.2v1.3"/>
<path d="M346.7 62.2v8.9M364.5 71.1h29.2M364.5 63.5h29.2M368.3 63.5v8.9M383.5 71.1v1.3M368.3 82.6v1.2M383.5 82.6v1.2M141 111.8h5v86.3h10.2M180.3 111.8h3.8v86.3h11.5M209.5 111.8h5.1v86.3h11.5M142.2 132.1h19.1M306.1 130.8v-2.5h5v10.1"/>
<path d="M336.5 139.7v1.3M346.7 124.5v5M346.7 139.7v8.9M346.7 128.3h-10.2v1.2M383.5 120.7v2.5M383.5 133.4v1.2M142.2 152.4h87.7M287 148.6h16.5M287 143.5h16.5M311.1 153.7v7.6M318.8 148.6h35.5M318.8 144.8h6.3v16.5"/>
<path d="M318.8 141h35.5M364.5 148.6h29.2M364.5 141h29.2M368.3 141v8.9M383.5 148.6v1.3M142.2 170.2h87.7M368.3 160v1.3M383.5 160v1.3M142.2 188h87.7M160 198.1h8.9M199.4 198.1h8.9M229.9 198.1h8.9"/>
<path d="M346.7 199.4v5.1M383.5 195.6v2.5M142.2 208.3h96.6M287 218.4h16.5M306.1 205.7v-2.5h5v10.2M318.8 219.7h6.3v16.5M318.8 215.9h35.5M336.5 214.6v1.3M346.7 214.6v8.9M346.7 203.2h-10.2v1.3M364.5 215.9h29.2M368.3 215.9v8.9"/>
<path d="M383.5 208.3v1.3M287 223.5h16.5M311.1 228.6v7.6M318.8 223.5h35.5M364.5 223.5h29.2M368.3 234.9v1.3M383.5 223.5v1.3M383.5 234.9v1.3M33 250.2h-3.8v2.5M77.5 250.2h-3.8v2.5M174 248.9v6.4h15.2M180.3 248.9v3.8h8.9"/>
<path d="M185.4 257.8h3.8M33 269.2h-3.8v2.6M77.5 269.2h-3.8v2.6M185.4 260.3h3.8"/>
</g>
<path d="M351.9 22.6h.2M352.4 105.6h.2M352.4 180.6h.2M67.7 234.9l.2 .1M67.9 234.9v2.1l-.1 .2M67.9 236.5l-.2 .1M179.7 233.2l.8-.1a.69 .69 0 0 1 .4 1l-1.5 1.5h1.6" fill="none" stroke="#0000c2" stroke-width=".51"/>
<g fill="#009600" stroke="#009600" stroke-width=".19">
<circle cx="161.3" cy="152.4" r=".46"/>
<circle cx="146" cy="142.2" r=".46"/>
<circle cx="199.4" cy="170.2" r=".46"/>
<circle cx="199.4" cy="152.4" r=".46"/>
<circle cx="184.1" cy="142.2" r=".46"/>
<circle cx="214.6" cy="142.2" r=".46"/>
<circle cx="214.6" cy="160" r=".46"/>
<circle cx="146" cy="121.9" r=".46"/>
<circle cx="346.7" cy="50.8" r=".46"/>
<circle cx="368.3" cy="63.5" r=".46"/>
<circle cx="383.5" cy="71.1" r=".46"/>
<circle cx="346.7" cy="148.6" r=".46"/>
<circle cx="346.7" cy="128.3" r=".46"/>
<circle cx="336.5" cy="141" r=".46"/>
<circle cx="346.7" cy="203.2" r=".46"/>
<circle cx="146" cy="160" r=".46"/>
<circle cx="146" cy="177.8" r=".46"/>
<circle cx="161.3" cy="188" r=".46"/>
<circle cx="336.5" cy="215.9" r=".46"/>
<circle cx="368.3" cy="215.9" r=".46"/>
<circle cx="383.5" cy="223.5" r=".46"/>
<circle cx="346.7" cy="223.5" r=".46"/>
<circle cx="168.9" cy="208.3" r=".46"/>
<circle cx="184.1" cy="160" r=".46"/>
<circle cx="161.3" cy="170.2" r=".46"/>
<circle cx="184.1" cy="177.8" r=".46"/>
<circle cx="199.4" cy="188" r=".46"/>
<circle cx="208.3" cy="208.3" r=".46"/>
<circle cx="214.6" cy="177.8" r=".46"/>
<circle cx="346.7" cy="71.1" r=".46"/>
<circle cx="336.5" cy="63.5" r=".46"/>
<circle cx="383.5" cy="148.6" r=".46"/>
<circle cx="368.3" cy="141" r=".46"/>
</g>
<text font-size="5.3" fill="#0000c2" x="189.7" y="94.4">Keys</text>
<g font-size="3.5" fill="#0000c2">
<text x="336.7" y="25.2">Encoder</text>
<text x="354.8" y="25.2">1</text>
<text x="337.2" y="108.2">Encoder</text>
<text x="355.3" y="108.2">2</text>
<text x="337.2" y="183.1">Encoder</text>
<text x="355.3" y="183.1">3</text>
<text x="51" y="237.5">Mounting</text>
<text x="71" y="237.5">holes</text>
<text x="166.8" y="236.5">128x32</text>
<text x="183.9" y="236.5">OLED</text>
<text x="196.4" y="236.5">Display</text>
</g>
<g font-size="2.8" fill="#840000">
<text x="301" y="277.9">Title:</text>
<text x="310.6" y="277.9">Keyboard</text>
</g>
<g font-size="2.1" fill="#840000">
<text x="301" y="268.2">Kristijan</text>
<text x="312.1" y="268.2">Galinec</text>
<text x="301" y="273.7">File:</text>
<text x="301" y="271">Sheet:</text>
<text x="307.1" y="273.7">keyboard.kicad_sch</text>
<text x="309.2" y="271">/Keyboard/</text>
<text x="301" y="281.1">Size:</text>
<text x="307.6" y="281.1">A3</text>
<text x="323" y="281.1">Date:</text>
<text x="330" y="281.1">2025-06-24</text>
<text x="386" y="281.3">Rev:</text>
<text x="392.4" y="281.3">v1.0</text>
<text x="301" y="283.9">KiCad</text>
<text x="308.7" y="283.9">E.D.A.</text>
<text x="316.3" y="283.9">9.0.2</text>
<text x="386" y="283.9">Id:</text>
<text x="390.1" y="283.9">2/2</text>
</g>
<g font-size="1.8" fill="#840000">
<text x="35" y="11.9">1</text>
<text x="85" y="11.9">2</text>
<text x="135" y="11.9">3</text>
<text x="185" y="11.9">4</text>
<text x="235" y="11.9">5</text>
<text x="285" y="11.9">6</text>
<text x="335" y="11.9">7</text>
<text x="385" y="11.9">8</text>
<text x="10.3" y="35.9">A</text>
<text x="408.3" y="35.9">A</text>
<text x="394.2" y="64.5">ENC1_A</text>
<text x="394.2" y="72.1">ENC1_B</text>
<text x="10.3" y="85.9">B</text>
<text x="408.2" y="85.9">B</text>
<text x="134.5" y="112.7">COL0</text>
<text x="173.9" y="112.7">COL1</text>
<text x="203.1" y="112.7">COL2</text>
<text x="10.3" y="135.9">C</text>
<text x="135.3" y="133">ROW0</text>
<text x="408.2" y="135.9">C</text>
<text x="394.2" y="141.9">ENC2_A</text>
<text x="394.2" y="149.5">ENC2_B</text>
<text x="135.3" y="153.4">ROW1</text>
<text x="135.3" y="171.1">ROW2</text>
<text x="10.3" y="185.9">D</text>
<text x="408.2" y="185.9">D</text>
<text x="135.3" y="188.9">ROW3</text>
<text x="135.3" y="209.2">ROW4</text>
<text x="394.2" y="216.9">ENC3_A</text>
<text x="394.2" y="224.5">ENC3_B</text>
<text x="10.3" y="235.9">E</text>
<text x="408.3" y="235.9">E</text>
<text x="175.4" y="261.3">OLED_SDA</text>
<text x="175.5" y="258.8">OLED_SCL</text>
<text x="10.3" y="285.9">F</text>
<text x="35" y="286.9">1</text>
<text x="85" y="286.9">2</text>
<text x="135" y="286.9">3</text>
<text x="185" y="286.9">4</text>
<text x="235" y="286.9">5</text>
<text x="285" y="286.9">6</text>
<text x="335" y="286.9">7</text>
<text x="385" y="286.9">8</text>
<text x="408.3" y="285.9">F</text>
</g>
<g font-size="1.8" fill="#006464">
<text x="380.9" y="39">+3V3</text>
<text x="344.1" y="42.8">+3V3</text>
<text x="387.4" y="50.4">C201</text>
<text x="387.4" y="52.9">2.2uF</text>
<text x="304" y="59.3">GND</text>
<text x="339.1" y="56.7">R201</text>
<text x="339.1" y="59.3">10k</text>
<text x="349.3" y="56.7">R202</text>
<text x="349.3" y="59.3">10k</text>
<text x="299.7" y="62.8">ENC201</text>
<text x="356.9" y="61.8">R203</text>
<text x="381.5" y="63.1">GND</text>
<text x="356.9" y="69.4">R204</text>
<text x="357.8" y="66.9">10k</text>
<text x="357.8" y="74.5">10k</text>
<text x="372.1" y="77.1">C202</text>
<text x="387.4" y="77.1">C203</text>
<text x="300.1" y="79.6">PEC12R-4120F-S0012</text>
<text x="372.1" y="79.6">10nF</text>
<text x="387.4" y="79.6">10nF</text>
<text x="309.1" y="89.8">GND</text>
<text x="323.1" y="89.8">GND</text>
<text x="366.3" y="89.8">GND</text>
<text x="381.5" y="89.8">GND</text>
<text x="150.4" y="117.4">SW201</text>
<text x="380.9" y="116.4">+3V3</text>
<text x="148.7" y="124.3">MX_Cherry</text>
<text x="344.1" y="120.2">+3V3</text>
<text x="163.8" y="126.6">D201</text>
<text x="163.8" y="129.1">1N4148</text>
<text x="387.4" y="127.9">C204</text>
<text x="387.4" y="130.4">2.2uF</text>
<text x="150.4" y="137.8">SW202</text>
<text x="188.5" y="137.8">SW203</text>
<text x="304" y="136.8">GND</text>
<text x="339.1" y="134.2">R205</text>
<text x="339.1" y="136.8">10k</text>
<text x="349.3" y="134.2">R206</text>
<text x="349.3" y="136.8">10k</text>
<text x="219" y="138.3">SW204</text>
<text x="299.7" y="140.3">ENC202</text>
<text x="356.9" y="139.3">R207</text>
<text x="381.5" y="140.6">GND</text>
<text x="148.7" y="144.6">MX_Cherry</text>
<text x="163.8" y="146.9">D202</text>
<text x="163.8" y="149.5">1N4148</text>
<text x="187.6" y="145.1">MX_Cherry</text>
<text x="201.9" y="146.9">D203</text>
<text x="201.9" y="149.5">1N4148</text>
<text x="217.6" y="145.4">MX_Cherry</text>
<text x="232.4" y="146.9">D204</text>
<text x="232.4" y="149.5">1N4148</text>
<text x="356.9" y="146.9">R208</text>
<text x="357.8" y="144.4">10k</text>
<text x="150.7" y="155.8">SW205</text>
<text x="219" y="155.8">SW207</text>
<text x="357.8" y="152">10k</text>
<text x="372.1" y="154.5">C205</text>
<text x="387.4" y="154.5">C206</text>
<text x="188.5" y="156.1">SW206</text>
<text x="300.1" y="157.1">PEC12R-4120F-S0012</text>
<text x="372.1" y="157.1">10nF</text>
<text x="387.4" y="157.1">10nF</text>
<text x="148.7" y="162.9">MX_Cherry</text>
<text x="163.8" y="164.7">D205</text>
<text x="163.8" y="167.2">1N4148</text>
<text x="186.8" y="162.7">MX_Cherry</text>
<text x="201.9" y="164.7">D206</text>
<text x="201.9" y="167.2">1N4148</text>
<text x="217.6" y="162.7">MX_Cherry</text>
<text x="232.4" y="164.7">D207</text>
<text x="232.4" y="167.2">1N4148</text>
<text x="309.1" y="167.2">GND</text>
<text x="323.1" y="167.2">GND</text>
<text x="366.3" y="167.2">GND</text>
<text x="381.5" y="167.2">GND</text>
<text x="150.4" y="173.3">SW208</text>
<text x="188.5" y="173.3">SW209</text>
<text x="219" y="173.6">SW210</text>
<text x="148.7" y="180.7">MX_Cherry</text>
<text x="163.8" y="182.5">D208</text>
<text x="163.8" y="185">1N4148</text>
<text x="187.1" y="180.7">MX_Cherry</text>
<text x="201.9" y="182.5">D209</text>
<text x="201.9" y="185">1N4148</text>
<text x="217.6" y="180.7">MX_Cherry</text>
<text x="232.4" y="182.5">D210</text>
<text x="232.4" y="185">1N4148</text>
<text x="380.9" y="191.4">+3V3</text>
<text x="344.1" y="195.2">+3V3</text>
<text x="171.5" y="202.8">D211</text>
<text x="210.8" y="202.8">D212</text>
<text x="241.3" y="202.8">D213</text>
<text x="387.4" y="202.8">C207</text>
<text x="171.5" y="205.3">1N4148</text>
<text x="210.8" y="205.3">1N4148</text>
<text x="241.3" y="205.3">1N4148</text>
<text x="339.1" y="209.1">R209</text>
<text x="349.3" y="209.1">R210</text>
<text x="387.4" y="205.3">2.2uF</text>
<text x="299.7" y="215.2">ENC203</text>
<text x="304" y="211.7">GND</text>
<text x="339.1" y="211.7">10k</text>
<text x="349.3" y="211.7">10k</text>
<text x="356.9" y="214.2">R211</text>
<text x="381.5" y="215.5">GND</text>
<text x="356.9" y="221.8">R212</text>
<text x="357.8" y="219.3">10k</text>
<text x="357.8" y="226.9">10k</text>
<text x="300.1" y="232">PEC12R-4120F-S0012</text>
<text x="372.1" y="229.5">C208</text>
<text x="372.1" y="232">10nF</text>
<text x="387.4" y="229.5">C209</text>
<text x="387.4" y="232">10nF</text>
<text x="171.3" y="244.7">+3V3</text>
<text x="178.3" y="244.7">GND</text>
<text x="309.1" y="242.2">GND</text>
<text x="323.1" y="242.2">GND</text>
<text x="366.3" y="242.2">GND</text>
<text x="381.5" y="242.2">GND</text>
<text x="39.4" y="249.8">H201</text>
<text x="83.8" y="249.8">H202</text>
<text x="187.1" y="249.5">HS91L02W2C01</text>
<text x="39.4" y="252.3">MountingHole_Pad</text>
<text x="83.8" y="252.3">MountingHole_Pad</text>
<text x="192.3" y="256.1">VCC</text>
<text x="192.3" y="253.6">GND</text>
<text x="27.2" y="258.7">GND</text>
<text x="71.6" y="258.7">GND</text>
<text x="192.3" y="261.2">SDA</text>
<text x="192.3" y="258.7">SCL</text>
<text x="39.4" y="268.8">H203</text>
<text x="83.8" y="268.8">H204</text>
<text x="191.3" y="265.8">OLED201</text>
<text x="39.4" y="271.4">MountingHole_Pad</text>
<text x="83.8" y="271.4">MountingHole_Pad</text>
<text x="27.2" y="277.7">GND</text>
<text x="71.6" y="277.7">GND</text>
</g>
<g font-size="1.8" fill="#0f0f0f">
<text x="287" y="65.7">COL0</text>
<text x="287" y="70.8">ENC1_SW</text>
<text x="287" y="143.2">COL1</text>
<text x="287" y="148.2">ENC2_SW</text>
<text x="151.2" y="197.8">COL0</text>
<text x="160" y="197.8">ENC1_SW</text>
<text x="190.5" y="197.8">COL1</text>
<text x="199.4" y="197.8">ENC2_SW</text>
<text x="221" y="197.8">COL2</text>
<text x="229.9" y="197.8">ENC3_SW</text>
<text x="287" y="218.1">COL2</text>
<text x="287" y="223.2">ENC3_SW</text>
</g>
<g font-size="1.8" fill="#a90000">
<text x="304.1" y="65.8">1</text>
<text x="310.9" y="62.9" transform="rotate(-90 310.9 62.9)">4</text>
<text x="316.9" y="63.2">A</text>
<text x="304.1" y="70.9">2</text>
<text x="316.8" y="70.9">B</text>
<text x="316.8" y="67.1">C</text>
<text x="310.9" y="75.6" transform="rotate(-90 310.9 75.6)">3</text>
<text x="304.1" y="143.3">1</text>
<text x="310.9" y="140.4" transform="rotate(-90 310.9 140.4)">4</text>
<text x="316.9" y="140.7">A</text>
<text x="304.1" y="148.3">2</text>
<text x="316.8" y="148.3">B</text>
<text x="316.8" y="144.5">C</text>
<text x="310.9" y="153.1" transform="rotate(-90 310.9 153.1)">3</text>
<text x="310.9" y="215.3" transform="rotate(-90 310.9 215.3)">4</text>
<text x="316.9" y="215.6">A</text>
<text x="304.1" y="218.2">1</text>
<text x="316.8" y="219.5">C</text>
<text x="304.1" y="223.3">2</text>
<text x="316.8" y="223.3">B</text>
<text x="310.9" y="228" transform="rotate(-90 310.9 228)">3</text>
<text x="189.8" y="257.6">3</text>
<text x="189.8" y="255">2</text>
<text x="189.8" y="252.5">1</text>
<text x="189.8" y="260.1">4</text>
</g>
</svg>
